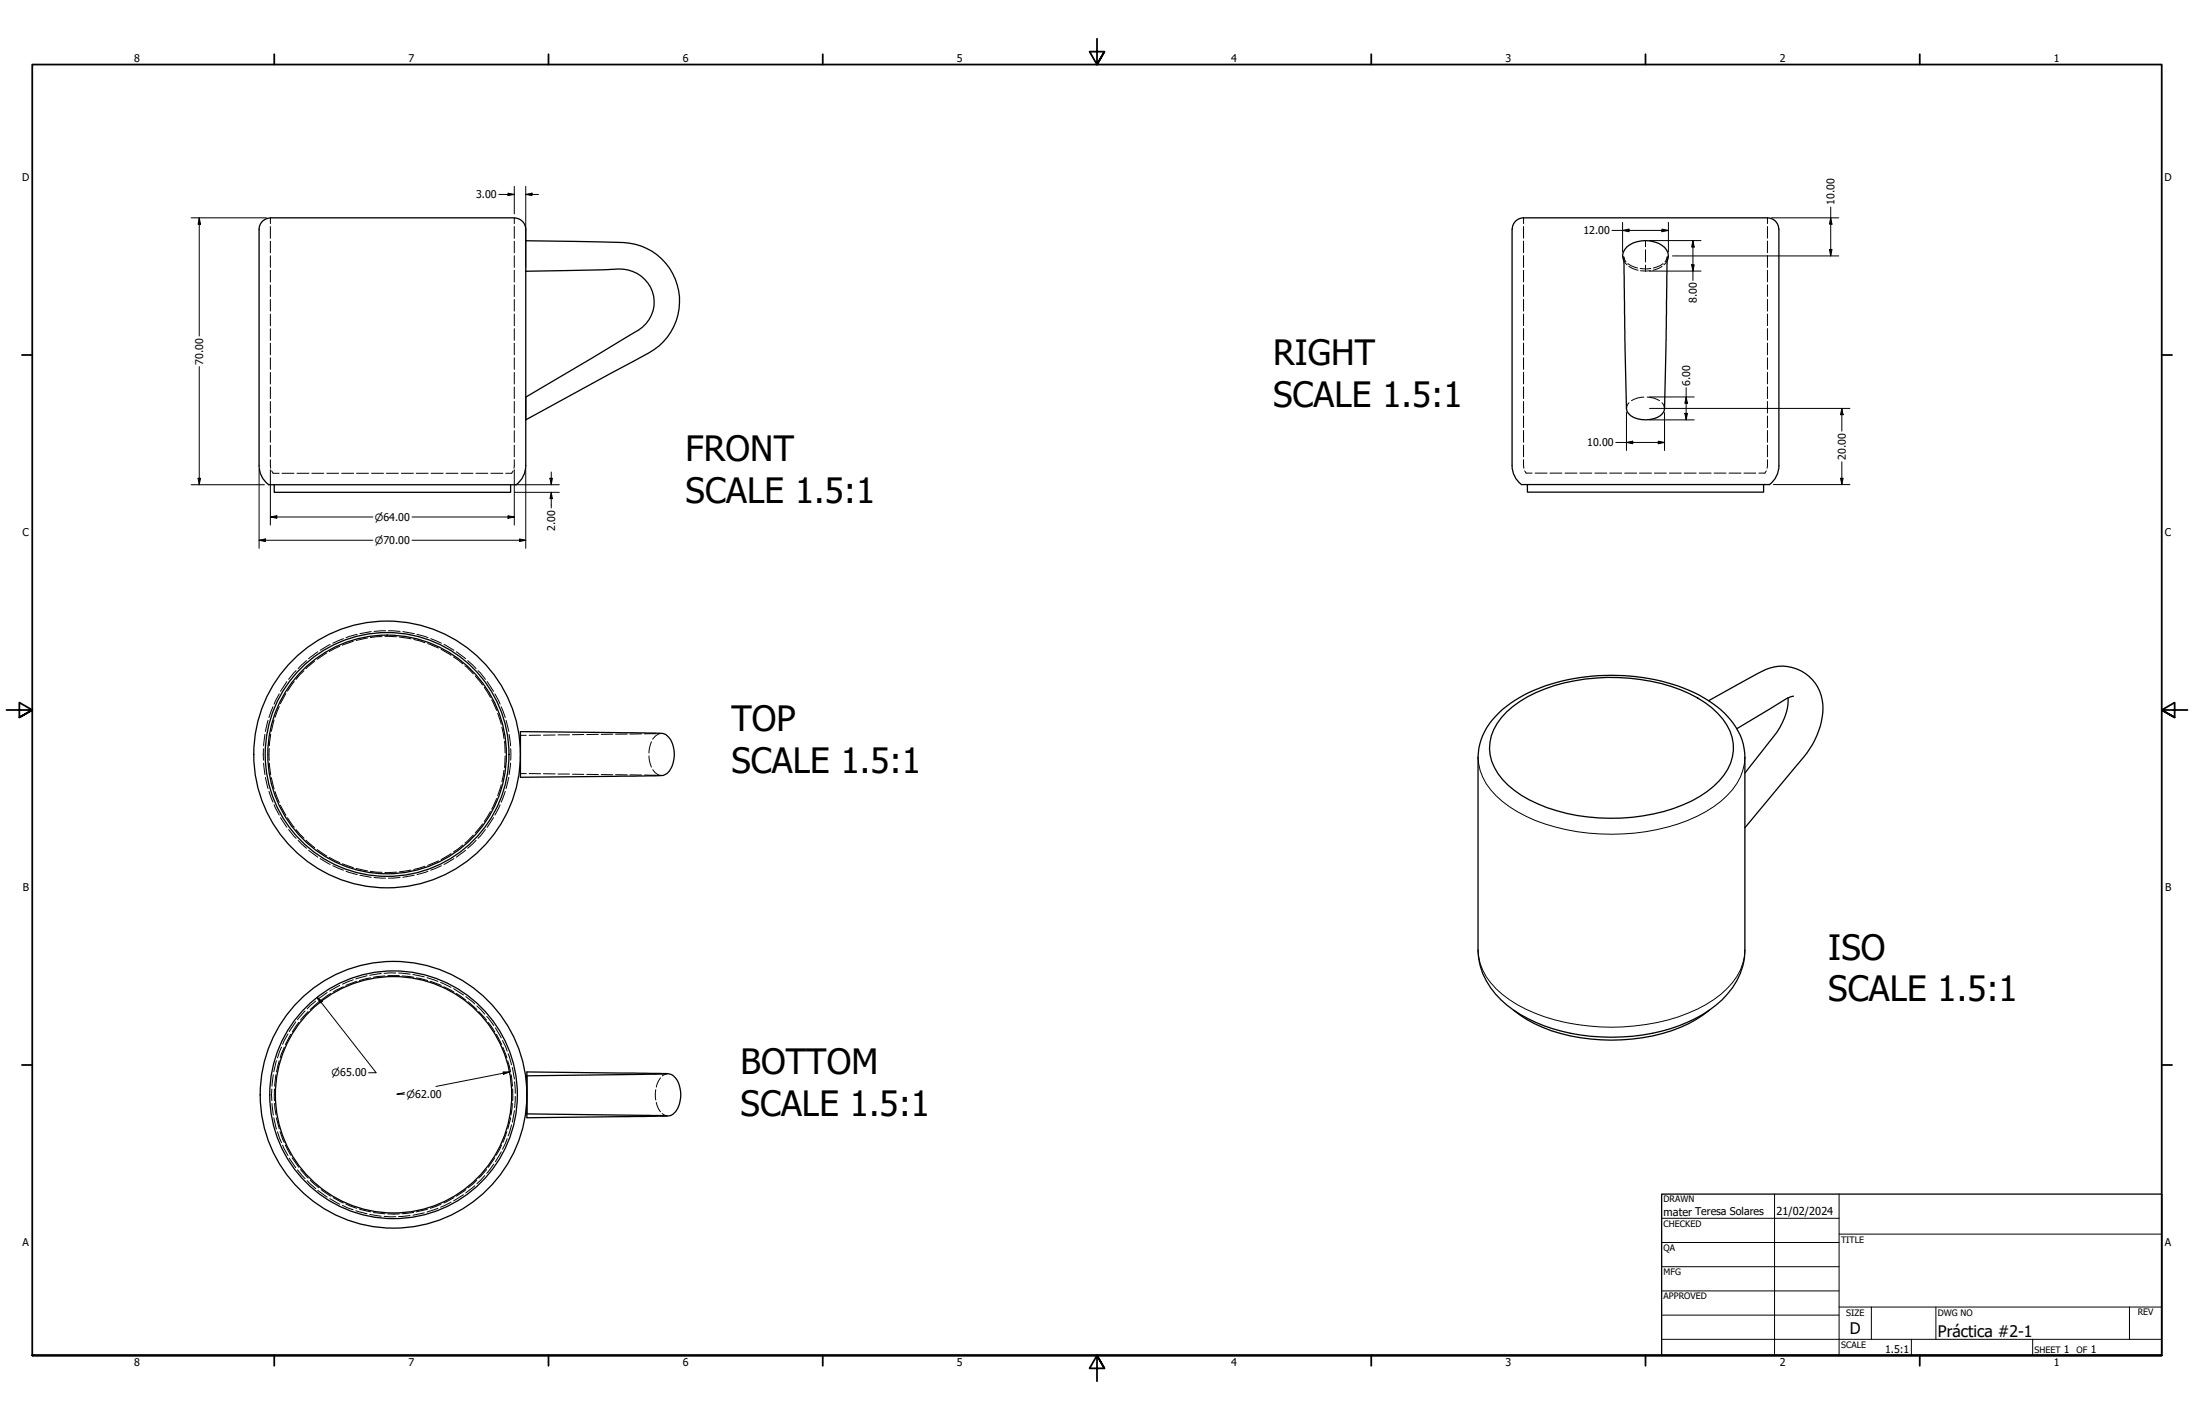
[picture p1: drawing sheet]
<svg xmlns="http://www.w3.org/2000/svg" width="864mm" height="559mm" viewBox="0 0 864 559" stroke-linecap="round" stroke-linejoin="round" font-family="sans-serif">
<!-- layer: Hidden (ANSI) -->
<g fill="none" stroke="#000" stroke-width=".39">
<path d="M106.4 85.7v2.3M106.4 89.2v4.6M106.4 94.9v4.6M202.4 85.7v2.3M202.4 89.2v4.6M202.4 94.9v4.6M599.7 85.7v2.3M599.7 89.2v4.5M599.7 94.9v4.5M647.7 94.7v2.4M647.7 98.3v4.8M695.7 85.7v2.3"/>
<path d="M695.7 89.2v4.5M695.7 94.9v4.5M106.4 100.6v4.6M106.4 106.4v4.6M106.4 112.1v4.6M106.4 117.9v4.5M202.4 100.6v4.6M202.4 106.4v4.6M202.4 112.1v4.6M202.4 117.9v4.5M599.7 100.6v4.6M599.7 106.4v4.5"/>
<path d="M599.7 112.1v4.5M599.7 117.8v4.6M639.1 101.1l.9 1.9M639.2 102.7l1.3 1.5M640.8 103.8l1.1 .7 2.7 1M641.2 104.8l3.6 1.6M645.6 105.7h4.2M645.7 106.6l2 .1M647.7 104.3v2.4M649.7 106.6l-2 .1M654.2 104.8l-3.6 1.6M654.6 103.8l-1.1 .7-2.7 1"/>
<path d="M656.2 102.7l-1.3 1.5M656.3 101.1l-.9 1.9M695.7 100.6v4.6M695.7 106.4v4.5M695.7 112.1v4.5M695.7 117.8v4.6M106.4 123.6v4.6M106.4 129.3v4.6M106.4 135.1v4.5M202.4 123.6v4.6M202.4 129.3v4.6M202.4 135.1v4.5"/>
<path d="M599.7 123.6v4.5M599.7 129.3v4.6M599.7 135v4.6M695.7 123.6v4.5M695.7 129.3v4.6M695.7 135v4.6M106.4 140.8v4.6M106.4 146.6v4.5M106.4 152.3v4.5M106.4 158v4.6M202.4 140.8v4.6M202.4 146.6v4.5"/>
<path d="M202.4 152.3v4.5M202.4 158v4.6M599.7 140.8v4.6M599.7 146.5v4.6M599.7 152.2v4.6M599.7 158v4.6M641.2 158.5l-.8 1.3-.2 1M647.1 156.3a9 9 0 0 0-4.9 1.4M648.3 156.3a9 9 0 0 1 4.9 1.4M654.2 158.5l.8 1.3 .2 1M695.7 140.8v4.6M695.7 146.5v4.6"/>
<path d="M695.7 152.2v4.6M695.7 158v4.6M106.4 163.8v4.5M106.4 169.5v4.6M106.4 175.2v4.6M202.4 163.8v4.5M202.4 169.5v4.6M202.4 175.2v4.6M599.7 163.7v4.6M599.7 169.4v4.7M599.7 175.2v4.6M695.7 163.7v4.6"/>
<path d="M695.7 169.4v4.7M695.7 175.2v4.6M106.4 180.9l.2 3.4M106.9 185.3l.6 .9h2.4M111 186.2h4.7M116.9 186.2h4.7M122.7 186.2h4.7M128.7 186.2h4.6M134.5 186.2h4.7M140.3 186.2h4.7M146.2 186.2h4.7M152.1 186.2h4.7"/>
<path d="M158 186.2h4.7M163.8 186.2h4.7M169.7 186.2h4.7M175.6 186.2h4.7M181.5 186.2h4.7M187.3 186.2h4.7M193.2 186.2h4.7M202 185.3l-.6 .9h-2.3M202.4 180.9l-.1 3.4M599.7 180.9l.1 3.4M600.1 185.3l.6 .9h2.4M604.3 186.2h4.7"/>
<path d="M610.1 186.2h4.7M616 186.2h4.7M621.9 186.2h4.7M627.8 186.2h4.7M633.6 186.2h4.7M639.5 186.2h4.7M645.4 186.2h4.6M651.2 186.2h4.7M657.1 186.2h4.7M662.9 186.2h4.7M668.8 186.2h4.7M674.7 186.2h4.7"/>
<path d="M680.6 186.2h4.7M686.4 186.2h4.7M695.3 185.3l-.6 .9h-2.4M695.7 180.9l-.1 3.4M120.6 260l-3.3 3.1M125.1 256.5l-3.6 2.7M128.7 256.9l-3.9 2.6M130 253.6l-4 2.3M133.7 254.3l-4.1 2.1M135.2 251.3l-4.2 1.8M139.1 252.3l-4.4 1.6M140.6 249.6l-4.4 1.4"/>
<path d="M144.7 251.1l-4.5 .9M146.1 248.5l-4.4 .9M150.4 250.5l-4.6 .4M151.5 250.4l4.6 .2M151.8 248.2l-4.5 .3M152.9 248.2l4.6 .3M157.2 250.7l4.5 .7M158.6 248.5l4.5 .9M162.9 251.7l4.4 1.2M164.1 249.6l4.4 1.4M168.3 253.2l4.3 1.8M169.5 251.3l4.2 1.8"/>
<path d="M173.6 255.5l3.9 2.4M174.8 253.6l3.9 2.3M178.5 258.5l3.6 2.7M179.6 256.5l3.7 2.7M184.1 260l3.3 3.1M107.4 278.1l-1.5 4.3M109.9 278l-1.6 4.3M109.9 273l-2 4.1M112.5 272.9l-2.1 4M112.9 268.2l-2.5 3.8M115.8 268.2l-2.6 3.8M116.5 263.9l-2.9 3.4"/>
<path d="M119.6 264l-3.1 3.3M123.9 260.2l-3.4 2.9M183 262l3.3 3.2M187.1 266l2.8 3.6M188.2 263.9l2.9 3.4M190.6 270.5l2.4 3.9M191.8 268.2l2.5 3.8M193.5 275.4l2 4.2M194.8 273l2 4.1M197.3 278.1l1.6 4.3M103.7 294.6v4.5M104.3 289l-.5 4.5"/>
<path d="M105.5 283.5l-1 4.3M106 294.6v4.6M106.6 288.9l-.6 4.5M107.9 283.3l-1.1 4.5M195.9 280.7l1.4 4.3M197.5 286.1l.9 4.5M198.6 291.8l.2 4.5M198.8 297.5l-.2 4.5M199.2 283.5l1.1 4.3M200.4 289l.6 4.5M201 294.6v4.5M204.9 292.4v4"/>
<path d="M204.9 297.4v4M207.1 289.4h-2.2v2M212.8 289.3l-4.5 .1M218.5 289.2l-4.6 .1M219.6 289.2h4.6M229.8 289.1h-4.5M235.5 289l-4.6 .1M241.2 288.9l-4.5 .1M246.9 288.9h-4.6M252.5 288.8l-4.5 .1M255.5 297.4l.2 2 .7 2.5M256.4 291.9l-.7 2.5-.2 2"/>
<path d="M258.2 288.7l-4.5 .1M259.3 288.7h.7h-.4a4.7 4.7 0 0 0-2.7 2.2M103.8 300.3l.5 4.5M104.5 305.9l1 4.4M105.9 311.4l1.5 4.3M106 300.4l.6 4.5M106.8 306l1.1 4.5M107.9 316.7l2 4M108.3 311.5l1.6 4.3M110.4 316.9l2.1 4M193 319.3l-2.4 4M195.5 314.2l-2 4.2"/>
<path d="M196.8 316.7l-2 4M197.3 308.8l-1.4 4.3M198.4 303.1l-.9 4.6M198.9 311.4l-1.6 4.3M200.3 305.9l-1.1 4.4M201 300.3l-.6 4.5M204.9 302.4v2h2.2M208.3 304.4l4.5 .1M213.9 304.5h4.6M219.6 304.6h4.6M225.3 304.7h4.5M230.9 304.7l4.6 .1"/>
<path d="M236.7 304.8l4.5 .1M242.3 304.9h4.6M248 304.9l4.5 .1M253.7 305l4.5 .1M256.9 302.9l.1 .1a3.7 3.7 0 0 0 3 2.1h-.7M110.4 321.8l2.5 3.8M113.2 321.8l2.6 3.8M113.6 326.5l2.9 3.4M116.5 326.5l3.1 3.3M117.3 330.7l3.3 3.1M120.5 330.6l3.4 3M121.5 334.6l3.6 2.7"/>
<path d="M124.8 334.3l3.9 2.6M126 337.9l4 2.3M129.6 337.4l4.1 2.1M134.7 339.9l4.4 1.5M172.6 338.8l-4.3 1.8M177.5 335.9l-3.9 2.4M178.7 337.9l-3.9 2.3M182.1 332.5l-3.6 2.8M183.3 334.6l-3.7 2.7M186.3 328.6l-3.3 3.2M187.4 330.7l-3.3 3.1M189.9 324.2l-2.8 3.6"/>
<path d="M191.1 326.5l-2.9 3.4M194.3 321.8l-2.5 3.8M131 340.7l4.2 1.8M136.2 342.8l4.4 1.4M140.2 341.8l4.5 .9M141.7 344.4l4.4 .8M145.8 342.9l4.6 .4M147.3 345.3l4.5 .3M156.1 343.2l-4.6 .1M157.5 345.3l-4.6 .3M161.7 342.4l-4.5 .7M163.1 344.4l-4.5 .8"/>
<path d="M167.3 340.9l-4.4 1.2M168.5 342.8l-4.4 1.4M173.7 340.7l-4.2 1.8M120.1 397.8l-3 3.5M121.3 398.1l-3 3.3M124.3 394l-3.4 3M125.5 394.2l-3.4 3.1M128.8 390.6l-3.7 2.6M130.1 391l-3.7 2.6M133.7 387.8l-3.9 2.2M135.1 388.3l-4 2.1M139 385.6l-4.2 1.7"/>
<path d="M140.4 386.2l-4.3 1.6M144.5 384l-4.4 1.2M145.9 384.8l-4.4 1.1M150.1 383.1l-4.6 .7M151.5 384l-4.5 .6M152.7 383.9h4.5M155.8 382.9l-4.6 .1M156.9 382.9l4.5 .4M158.3 384l4.5 .6M162.6 383.5l4.4 .9M163.9 384.8l4.4 1.1M168.1 384.7l4.3 1.5"/>
<path d="M169.4 386.2l4.3 1.6M173.4 386.6l4.1 2M174.7 388.3l4 2.1M178.6 389.1l3.8 2.4M179.6 391l3.8 2.6M183.3 392.2l3.6 2.9M184.3 394.2l3.4 3.1M187.7 395.9l3.1 3.2M188.5 398.1l3 3.3M191.6 400l2.8 3.5M108.8 417.4l-1 4.4M109.9 417.4l-1.1 4.4"/>
<path d="M110.8 412.1l-1.6 4.2M111.9 412.1l-1.6 4.2M113.3 406.9l-2 4.1M114.4 407l-2.1 4M116.4 402.1l-2.5 3.9M117.6 402.3l-2.5 3.8M192.2 402.3l2.6 3.8M195 404.5l2.3 3.9M195.4 407l2.1 4M197.8 409.4l1.8 4.2M197.9 412.1l1.6 4.2M199.8 417.4l1.2 4.4"/>
<path d="M200 414.7l1.4 4.3M107 428.6v4.5M107.1 434.3l.5 4.5M107.6 422.9l-.5 4.5M107.8 439.9l1 4.4M108 428.6v4.5M108.1 434.2l.5 4.5M108.6 422.9l-.5 4.5M108.8 439.9l1.1 4.3M201 439.9l-1.1 4.3M201.2 422.9l.5 4.5M201.7 434.2l-.5 4.5"/>
<path d="M201.7 420.1l.8 4.5M201.8 428.6v4.5M202.5 437.1l-.8 4.5M202.6 425.7l.2 4.6M202.8 431.4l-.2 4.5M258.1 428.8v4.1M258.3 433.8l.9 2.6 .8 1.1M260 424.2l-.8 1.1-.9 2.5M260.7 438.2l1.8 .9M262.5 422.6l-1.8 .8M109.2 445.4l1.6 4.2M110.2 445.3l1.7 4.3"/>
<path d="M111.3 450.7l2 4M112.3 450.6l2.1 4M113.9 455.7l2.5 3.8M115 455.6l2.6 3.8M194.4 458.1l-2.8 3.6M194.8 455.6l-2.6 3.8M197.3 453.3l-2.3 3.8M197.4 450.6l-2.1 4M199.5 445.3l-1.6 4.3M199.6 448.1l-1.8 4.1M201.4 442.7l-1.4 4.3M117.1 460.4l3 3.4"/>
<path d="M118.3 460.2l3 3.4M120.9 464.6l3.4 3.1M122.1 464.4l3.4 3M125.1 468.4l3.7 2.7M126.4 468.1l3.7 2.6M129.8 471.7l3.9 2.2M131.1 471.3l4 2.1M134.8 474.3l4.2 1.8M136.1 473.8l4.3 1.7M140.1 476.4l4.4 1.2M141.5 475.8l4.4 1.1M145.5 477.9l4.6 .7"/>
<path d="M147 477.1l4.5 .5M151.2 478.7l4.6 .1M152.7 477.7h4.5M161.4 478.3l-4.5 .4M162.8 477.1l-4.5 .5M167 477.3l-4.4 .9M168.3 475.8l-4.4 1.1M172.4 475.5l-4.3 1.4M173.6 473.8l-4.2 1.7M177.5 473.1l-4.1 1.9M178.7 471.3l-4 2.1M182.4 470.2l-3.8 2.4"/>
<path d="M183.4 468.1l-3.8 2.6M186.9 466.6l-3.6 2.9M187.6 464.4l-3.3 3M190.8 462.6l-3.1 3.2M191.5 460.2l-3 3.4"/>
</g>
<!-- layer: Visible (ANSI) -->
<g fill="none" stroke="#000" stroke-width=".51">
<path d="M106.4 85.7h96M106.5 85.8a4.5 4.5 0 0 0-4.5 4.4v93a9.5 9.5 0 0 0 3.7 7.6l97.5-.1a9.4 9.4 0 0 0 3.7-7.4v-93a4.5 4.5 0 0 0-4.4-4.5M206.9 94.7l28.8 .5a43 43 0 0 1 16.7 1.6 23.2 23.2 0 0 1 15.1 21.3 23.2 23.2 0 0 1-14.2 21.9l-46.4 25.2M595.2 90.2v93a9.3 9.3 0 0 0 3.7 7.5h97.6a9.4 9.4 0 0 0 3.7-7.5v-93M595.2 90.2a4.5 4.5 0 0 1 4.5-4.5h96a4.5 4.5 0 0 1 4.5 4.5M206.9 106.7l30.7-.5a26 26 0 0 1 11.4 .6 12.9 12.9 0 0 1 8.5 11.8 12.9 12.9 0 0 1-7.8 12.2l-42.8 25.5M639.1 101.1l1.1 59.7a5.7 5.7 0 0 0 5.8 4.3 9.5 9.5 0 0 0 8.4-2.4l.6-.9 .2-1 1.1-59.7M639.2 102.7a5.1 5.1 0 0 1 3.6-7.1 11.5 11.5 0 0 1 13.2 2.8 4.1 4.1 0 0 1 .2 4.3M107.9 190.8v2.9h93.1v-2.9M601.2 190.7v3h93v-3M672.6 275.7l19.5-10.8a16.4 16.4 0 0 1 18.5 .1 16.4 16.4 0 0 1 6.6 17.3 33.7 33.7 0 0 1-8.3 17l-22.1 26.5M703.8 274.6a22.1 22.1 0 0 1-5.9 15.5l-11.1 14.1"/>
<path d="M705.9 273.9l-2.8 1.1-19.5 11.8M204.9 287.9l51.8 .6a8.8 8.8 0 0 1 5.8 .9 11.1 11.1 0 0 1 .1 15 6.2 6.2 0 0 1-4.6 .9l-53.1 .6zM590 280.5a59.6 59.6 0 0 1 34.5-14.2 77.3 77.3 0 0 1 46 8.2 31.6 31.6 0 0 1 15.7 18.3l.6 5.2v75.9a27.6 27.6 0 0 1-11.4 21.6 65.7 65.7 0 0 1-41.1 12.7 66 66 0 0 1-41.1-12.7 27.6 27.6 0 0 1-11.4-21.6v-75.9a24.3 24.3 0 0 1 8.2-17.5zM593 280.2a54.2 54.2 0 0 1 31-13 77.1 77.1 0 0 1 41 5.8 29.2 29.2 0 0 1 16.8 17.2 19 19 0 0 1-7.4 19.3 57.4 57.4 0 0 1-31.9 12.1 71.9 71.9 0 0 1-43.6-8.6 25.5 25.5 0 0 1-12.4-15.9 18.6 18.6 0 0 1 6.5-16.9zM595.8 397.5a58.1 58.1 0 0 0 34.4 11.7 67.8 67.8 0 0 0 37.4-8l5.2-3.7M207.4 421.8l51.8 .6a10.4 10.4 0 0 1 5.4 .6 10.6 10.6 0 0 1 2.9 11.3 5.5 5.5 0 0 1-4.5 4.9l-55.6 .7zM207.4 438.3l55.1 .8M262.5 422.6l-55.1 .8"/>
<circle cx="152.4" cy="296.9" r="48"/>
<circle cx="152.4" cy="296.9" r="47"/>
<circle cx="152.4" cy="296.9" r="52.5"/>
<circle cx="154.9" cy="430.8" r="46.5"/>
<circle cx="154.9" cy="430.8" r="48.7"/>
<circle cx="154.9" cy="430.8" r="52.5"/>
</g>
<!-- layer: Visible Narrow (ANSI) -->
<path d="M581.8 298a22.9 22.9 0 0 0 9.5 17.3 66.9 66.9 0 0 0 38.4 12.9 78.1 78.1 0 0 0 41.7-8.8 30.7 30.7 0 0 0 14.6-16.2l.6-2.6 .2-2.6M581.8 373.9a22.8 22.8 0 0 0 9.5 17.4 63.5 63.5 0 0 0 33.9 12.4 82.8 82.8 0 0 0 42.9-6.6 35.3 35.3 0 0 0 16.9-15.3l1.6-5.2 .2-2.7" fill="none" stroke="#000" stroke-width=".39"/>
<!-- layer: Border (ANSI) -->
<g fill="none" stroke="#000" stroke-width=".7">
<path d="M431.8 15.2v10.2l-2.9-5.1h5.8l-2.9 5.1 2.9-5.1M107.9 21.3v4.1M215.9 21.3v4.1M323.8 21.3v4.1M539.8 21.3v4.1M647.7 21.3v4.1M755.6 21.3v4.1M8.6 139.7h4.1M850.9 139.7h4.1M2.5 279.4h10.2l-5.1-2.9v5.8l5.1-2.9-5.1 2.9M861.1 279.4h-10.2l5.1-2.9v5.8l-5.1-2.9 5.1 2.9M8.6 419.1h4.1"/>
<path d="M850.9 419.1h4.1M12.7 533.4v-508h838.2v508h-838.2h838.2M107.9 533.4v4.1M215.9 533.4v4.1M323.8 533.4v4.1M434.7 538.5l-2.9-5.1 2.9 5.1h-5.8l2.9-5.1v10.2M539.8 533.4v4.1M647.7 533.4v4.1M755.6 533.4v4.1"/>
</g>
<!-- layer: Title (ANSI) -->
<g fill="none" stroke="#000" stroke-width=".39">
<path d="M654 479.4h69.9M698.5 469.9v63.5M723.9 469.9v63.5M654 488.9h69.9M654 498.5h69.9M723.9 485.6h127M654 508h69.9M654 517.5h69.9M723.9 514.3h127M736.6 514.3v12.7M762 514.3v12.7M838.2 514.3v12.7"/>
<path d="M654 527h196.9M752.3 527v6.4M800.1 527v6.4"/>
</g>
<path d="M654 469.9h196.9v63.5h-196.9z" fill="none" stroke="#000" stroke-width=".51"/>
<!-- layer: Dimension (ANSI) -->
<g fill="none" stroke="#000" stroke-width=".39">
<path d="M196.3 76.5h6.1M200 76l2.4 .5-2.4 .5zM202.4 73.3v10.8M206.9 76.5l2.5-.5v1zM206.9 76.5h5.1M206.9 73.3v31.9M75.2 85.7h29.6M78.4 85.7l.5 2.6h-.9zM78.4 85.7v46.5M634.5 90.7h22.2M638.7 90.7l2.5-.5v1zM638.7 87.5v11.6"/>
<path d="M649.3 94.7h20.2M654.2 90.2l2.5 .5-2.5 .5zM656.7 87.5v11.6M666.4 94.7l.5 2.5h-1zM666.4 94.7v15.7M697.3 85.7h26.5M720.1 98.2h1l-.5 2.5zM720.6 85.7l.5 2.5h-1zM720.6 81.5v19.2M649.3 106.7h20.2M658.3 100.7h65.5M665.9 104.2h1l-.5 2.5z"/>
<path d="M78.4 144.3v46.5M649.3 156.2h17.6M663.7 156.2l.5 2.5h-1zM663.7 152.6v12.6M636 174.1h19.2M640.2 174.1l2.5-.5v1zM640.2 162.3v15M649.3 165.2h17.6M649.3 160.7h78.9M652.7 173.6l2.5 .5-2.5 .5zM655.2 162.4v14.9M663.2 162.7h1l-.5 2.5z"/>
<path d="M725 160.7l.5 2.5h-1zM725 160.7v9M75.2 190.8h28.9M78 188.2h.9l-.5 2.6zM102 184.8v31M106.4 184.8v21.8M202.4 184.8v21.8M202.6 190.8h17.6M202.6 193.7h17.6M206.9 184.8v31M216.5 188.2h.9l-.4 2.6zM217 193.7l.4 2.5h-.9z"/>
<path d="M217 185.7v5.1M217 193.7v6.2M698.1 190.7h30.1M724.5 188.2h1l-.5 2.5zM725 181.7v9M102 212.6l2.5-.5v1zM102 212.6h44.7M106.4 203.5l2.6-.6v1.1zM106.4 203.5h40.3M162.2 212.6h44.7M162.2 203.5h40.2M200 202.9l2.4 .6-2.4 .5z"/>
<path d="M204.5 212.1l2.4 .5-2.4 .5zM124.8 392.4l2 1.7-.8 .6zM124.8 392.4l23.3 29.7h-3M159.2 430l-3 .6h3M198 421.8h2.5l-2.3 1zM200.5 421.8l-28.9 5.7"/>
</g>
<g fill="#000">
<path d="M200 76l2.4 .5-2.4 .5zM206.9 76.5l2.5-.5v1zM78.4 85.7l.5 2.6h-.9zM638.7 90.7l2.5-.5v1zM654.2 90.2l2.5 .5-2.5 .5zM666.4 94.7l.5 2.5h-1zM720.1 98.2h1l-.5 2.5zM720.6 85.7l.5 2.5h-1zM665.9 104.2h1l-.5 2.5zM663.7 156.2l.5 2.5h-1zM640.2 174.1l2.5-.5v1zM652.7 173.6l2.5 .5-2.5 .5z"/>
<path d="M663.2 162.7h1l-.5 2.5zM725 160.7l.5 2.5h-1zM78 188.2h.9l-.5 2.6zM216.5 188.2h.9l-.4 2.6zM217 193.7l.4 2.5h-.9zM724.5 188.2h1l-.5 2.5zM102 212.6l2.5-.5v1zM106.4 203.5l2.6-.6v1.1zM200 202.9l2.4 .6-2.4 .5zM204.5 212.1l2.4 .5-2.4 .5zM124.8 392.4l2 1.7-.8 .6zM198 421.8h2.5l-2.3 1z"/>
</g>
<g font-size="13.7">
<text x="501.1" y="143.7">RIGHT</text>
<text x="501.1" y="160.1">SCALE 1.5:1</text>
<text x="269.9" y="181.4">FRONT</text>
<text x="269.9" y="197.9">SCALE 1.5:1</text>
<text x="287.9" y="287.8">TOP</text>
<text x="287.9" y="304.4">SCALE 1.5:1</text>
<text x="719.6" y="377.6">ISO</text>
<text x="719.6" y="394.1">SCALE 1.5:1</text>
<text x="291.5" y="422.6">BOTTOM</text>
<text x="291.5" y="439.1">SCALE 1.5:1</text>
</g>
<g font-size="6.3">
<text x="728.1" y="524.9">D</text>
<text x="762.8" y="526.2">Práctica #2-1</text>
</g>
<g font-size="4.3">
<text x="654.8" y="478.6">mater Teresa Solares</text>
<text x="699.3" y="478">21/02/2024</text>
</g>
<g font-size="4.2">
<text x="52.8" y="24.4">8</text>
<text x="160.8" y="24.4">7</text>
<text x="268.7" y="24.4">6</text>
<text x="376.7" y="24.4">5</text>
<text x="484.6" y="24.4">4</text>
<text x="592.6" y="24.4">3</text>
<text x="700.5" y="24.4">2</text>
<text x="808.5" y="24.4">1</text>
<text x="8.8" y="71.4">D</text>
<text x="852" y="71.4">D</text>
<text x="187.4" y="78">3.00</text>
<text x="722.1" y="80.7" transform="rotate(-90 722.1 80.7)">10.00</text>
<text x="623.3" y="92.2">12.00</text>
<text x="667.9" y="119.3" transform="rotate(-90 667.9 119.3)">8.00</text>
<text x="79.9" y="143.4" transform="rotate(-90 79.9 143.4)">70.00</text>
<text x="665.2" y="151.8" transform="rotate(-90 665.2 151.8)">6.00</text>
<text x="624.8" y="175.6">10.00</text>
<text x="726.5" y="180.9" transform="rotate(-90 726.5 180.9)">20.00</text>
<text x="218.5" y="208.8" transform="rotate(-90 218.5 208.8)">2.00</text>
<text x="8.9" y="211.1">C</text>
<text x="852.2" y="211.1">C</text>
<text x="9" y="350.8">B</text>
<text x="852.2" y="350.8">B</text>
<text x="8.9" y="490.5">A</text>
<text x="852.2" y="490.5">A</text>
<text x="742" y="532.6">1.5:1</text>
<text x="812.4" y="532.6">1</text>
<text x="823" y="532.6">1</text>
<text x="52.8" y="537.5">8</text>
<text x="160.8" y="537.5">7</text>
<text x="268.7" y="537.5">6</text>
<text x="376.7" y="537.5">5</text>
<text x="484.6" y="537.5">4</text>
<text x="592.6" y="537.5">3</text>
<text x="700.5" y="537.5">2</text>
<text x="808.5" y="537.5">1</text>
</g>
<g font-size="3.9">
<text x="147.5" y="204.9">⌀64.00</text>
<text x="147.5" y="214.1">⌀70.00</text>
<text x="130.5" y="423.6">⌀65.00</text>
<text x="160" y="432.1">⌀62.00</text>
</g>
<g font-size="3.5">
<text x="654.8" y="473.2">DRAWN</text>
<text x="654.8" y="482.8">CHECKED</text>
<text x="724.7" y="488.9">TITLE</text>
<text x="654.8" y="492.3">QA</text>
<text x="654.8" y="501.8">MFG</text>
<text x="654.8" y="511.4">APPROVED</text>
<text x="726.7" y="517.7">SIZE</text>
<text x="762.8" y="517.7">DWG NO</text>
<text x="841.4" y="517.7">REV</text>
<text x="724.7" y="530.4">SCALE</text>
<text x="800.9" y="532.6">SHEET</text>
<text x="817.4" y="532.6">OF</text>
</g>
</svg>
